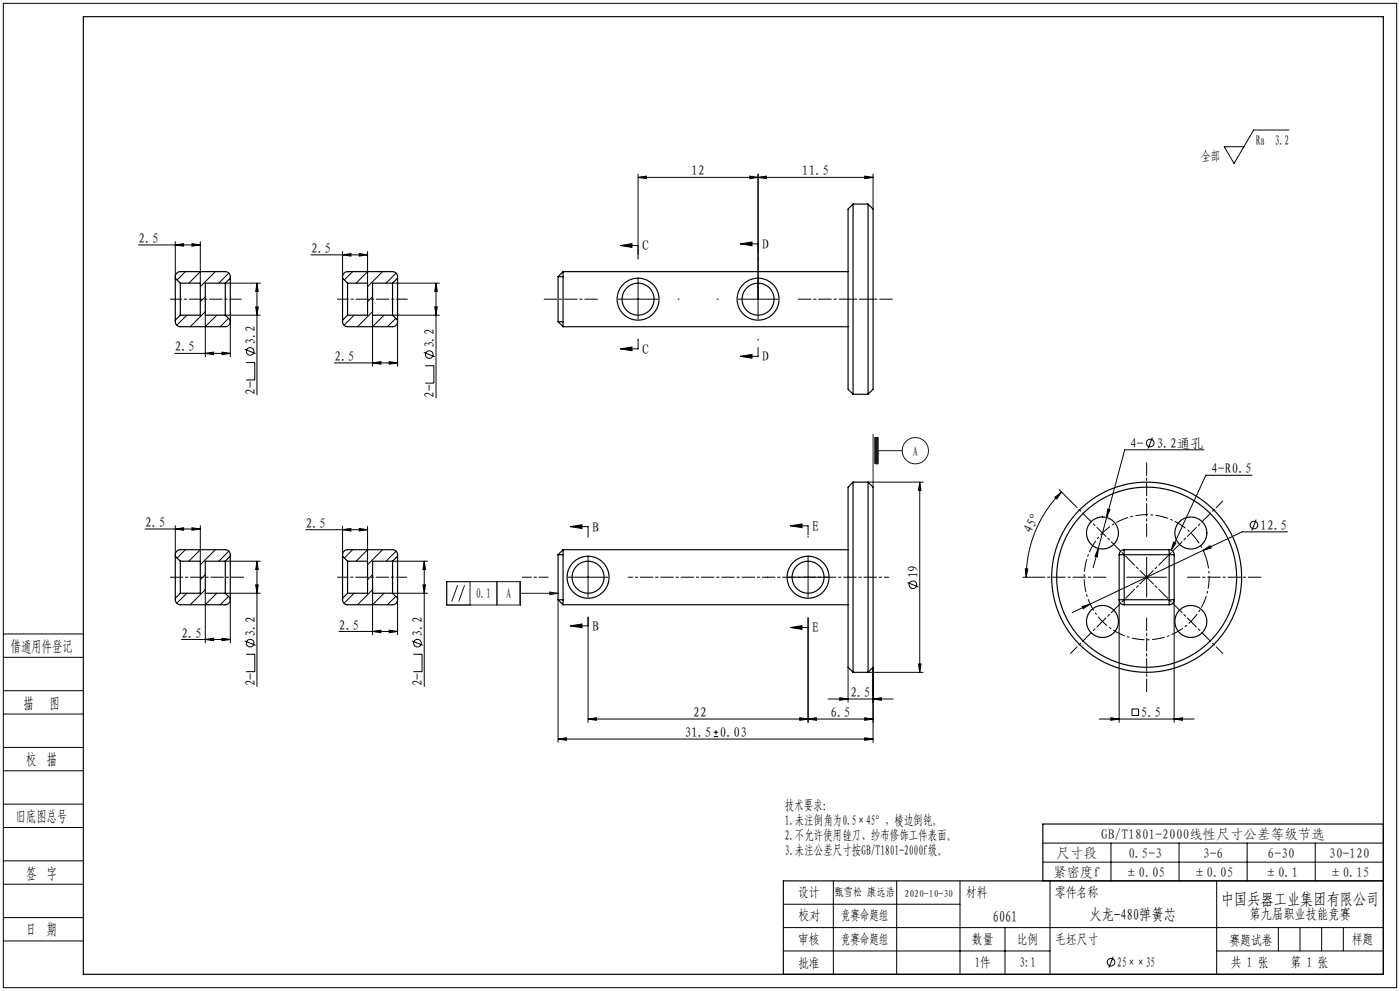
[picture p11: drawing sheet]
<svg xmlns="http://www.w3.org/2000/svg" width="420mm" height="297mm" viewBox="0 0 420 297" stroke-linecap="round" stroke-linejoin="round" font-family="sans-serif">
<g fill="none" stroke="#000" stroke-width=".3">
<path d="M1 1h418v295h-418zM386.7 39h-10.6l-5.9 10-2.9-5h5.9M191.4 53.2l2.5-.4v.7zM191.4 52.2v25.2M191.4 53.2h70.5M224.9 52.8l2.5 .4-2.5 .3zM227.4 53.2l2.5-.4v.7zM227.4 52.2v43.5M259.4 52.8l2.5 .4-2.5 .3zM261.9 52.2v10.5M41.5 73.4h18.6M52.6 73.4l2.5-.4v.8z"/>
<path d="M52.6 72.4v11M57.6 73l2.5 .4-2.5 .4zM60.1 72.4v12.5M93.3 76.4h17M102.8 76.4l2.5-.4v.8zM102.8 75.4v8M107.8 76l2.5 .4-2.5 .4zM110.3 75.4v9.5M186.1 73.6h5.3M186.1 73.6l3.5-.6v1.1zM222.1 73.1l3.5-.6v1.1zM222.1 73.1h5.3"/>
<path d="M61.6 94.5v12.4M67.6 94.5h10.5M67.6 84.9h10.5M69.1 96v10.9M76.7 92h.8l-.4 2.5zM77.1 84.9l.4 2.5h-.8zM77.1 84.9v33.4M111.8 94.5v15.3M117.8 94.5h14M117.8 84.9h14M119.3 96v13.8M130.4 92h.8l-.4 2.5z"/>
<path d="M130.8 84.9v34.4M130.8 84.9l.4 2.5h-.8zM185.4 89.7h12M191.4 83.7v12M221.4 89.7h12M52.4 105.9h16.7M61.6 105.9l2.5-.4v.8zM66.6 105.5l2.5 .4-2.5 .4zM73.4 104.7l3.3 1.3M73.8 108.7h2.6v5.2h-2.6M100.3 108.8h19M111.8 108.8l2.5-.4v.7z"/>
<path d="M116.8 108.4l2.5 .4-2.5 .3zM127.1 105.6l3.3 1.3M127.5 109.6h2.7v5.2h-2.7M186.1 104.6l3.5-.6v1.1zM191.4 101.9v2.7h-5.3M222.1 106.8l3.5-.6v1.2zM227.4 104.1v2.7h-5.3M345.7 131.1l-1.3 3.3M361.2 134.8h-23.8l-9.5 35.4M43.5 158.5h16.6M52.6 158.5l2.5-.3v.7zM52.6 157.5v9.2"/>
<path d="M57.6 158.2l2.5 .3-2.5 .4zM60.1 157.5v10.7M91.7 158.7h18.6M102.8 158.7l2.5-.3v.7zM102.8 157.7v9M107.8 158.4l2.5 .3-2.5 .4zM110.3 157.7v10.5M171.1 157.8l3.5-.5v1.1zM171.1 157.8h5.3v2.7M237.1 157.6l3.5-.6v1.1zM237.1 157.6h5.3v2.6M260.4 144.5h16.5"/>
<path d="M275.9 144.5v57M275.9 144.5l.4 2.5h-.8zM316.5 149l2-1.5-1.5 2zM317.7 146.7l3.4 3.4M318.5 147.5a36.1 36.1 0 0 0-10.6 25.5M332.3 152.6l.7 .2-1 2.3zM375.6 142.4h-13.8l-10.4 22.5M376.8 155.7l-1.3 3.3M386.2 159.4h-13.6l-11.7 5.5M61.6 177.8v14.8M67.6 177.8h10.5M67.6 168.2h10.5"/>
<path d="M69.1 179.3v13.3M76.7 175.3h.8l-.4 2.5zM77.1 168.2v37.5M77.1 168.2l.4 2.5h-.8zM111.8 177.8v12.4M117.8 177.8h10.5M117.8 168.2h10.5M119.3 179.3v10.9M126.9 175.3h.7l-.3 2.5zM127.3 168.2v37.5M127.3 168.2l.3 2.5h-.7zM167.4 179.7v42.8"/>
<path d="M170.4 173h12M176.4 167v12M236.4 173h12M242.4 167v12M272.3 174.6l3.2 1.3M306.9 173h2.6M307.6 170.5h.7l-.4 2.5zM329.5 164.4l-.3 2.5-.7-.2zM335.7 179.7v36.8M338 173h12M343.6 172.6l.7 .7M344 167v12"/>
<path d="M344.3 172.6l-.7 .7M352.1 162.5l.7 .3-1.4 2.1zM352.2 179.7v36.8M360.9 164.9l2.1-1.4 .4 .7zM360.9 164.9l-39.3 18.7M1 197h24M1 190h24M54.4 191.6h14.7M61.6 191.6l2.5-.3v.7zM66.6 191.3l2.5 .3-2.5 .4zM73.4 192.1l3.3 1.3M73.8 196.1h2.6v5.2h-2.6"/>
<path d="M101.7 189.2h17.6M111.8 189.2l2.5-.3v.7zM116.8 188.9l2.5 .3-2.5 .4zM123.6 192.1l3.3 1.3M124 196.1h2.6v5.2h-2.6M171.1 187.6l3.5-.6v1.1zM171.1 187.6h5.3M176.4 184.9v31.6M237.1 188.1l3.5-.6v1.1zM237.1 188.1h5.3M242.4 185.3v31.2M254.4 200v10.5"/>
<path d="M261.9 200v22.5M275.5 199h.8l-.4 2.5zM324.6 181.8l2.5-.8-2.1 1.4zM1 214h24M1 207h24M176.4 215.5l2.5-.4v.8zM176.4 215.5h85.5M214.1 219.5h1.3M214.8 218.8v1.3M239.9 215.1l2.5 .4-2.5 .4zM242.4 215.5l2.5-.4v.8zM248.4 209.5h19.5"/>
<path d="M251.9 209.1l2.5 .4-2.5 .4zM259.4 215.1l2.5 .4-2.5 .4zM260.4 201.5h16.5M261.9 209.5l2.5-.4v.8zM329.7 215.5h28.5M333.2 215.1l2.5 .4-2.5 .4zM339.6 212.5h2v1.9h-2zM352.2 215.5l2.5-.4v.8zM1 231h24M1 224h24M167.4 221.5l2.5-.4v.8zM167.4 221.5h94.5"/>
<path d="M214.1 220.8h1.3M259.4 221.1l2.5 .4-2.5 .4zM1 258h24M1 248h24M1 241h24M312.9 258.4h102.1M312.9 252.7h102.1M333.3 252.7v11.3M353.7 252.7v11.3M374.1 252.7v11.3M394.6 252.7v11.3M1 275h24"/>
<path d="M1 265h24M235 271h53M235 278h180M250 264v28M269 264v28M288 264v28M301.5 278v14M315 264v28M365 264v28M383.5 278v7M390 278v7M396.5 278v7"/>
<path d="M403 278v7M1 282h24M235 285h80M334 286.7l-1.3 3.3M365 285h50"/>
<circle cx="75.1" cy="105.3" r="1.14"/>
<circle cx="128.8" cy="106.3" r="1.14"/>
<circle cx="345.1" cy="132.8" r="1.14"/>
<circle cx="376.2" cy="157.4" r="1.14"/>
<circle cx="273.9" cy="175.3" r="1.14"/>
<circle cx="75.1" cy="192.7" r="1.14"/>
<circle cx="125.2" cy="192.7" r="1.14"/>
<circle cx="333.3" cy="288.4" r="1.14"/>
</g>
<g fill="none" stroke="#191924" stroke-width=".3">
<path d="M261.9 130.1v15.9M262.4 131.1h1v7.9h-1zM263.4 135.1h7.3M134 174.3h22.1v7h-22.1zM137.3 175.4l-1.8 4.9M139.4 175.4l-1.8 4.9M141 174.3v7M149.1 174.3v7M156.1 177.8h11.3M164.9 177.4l2.5 .4-2.5 .4z"/>
<circle cx="274.6" cy="135.1" r="3.9"/>
</g>
<path d="M361.9 167.5a18.8 18.8 0 0 0-31.3-7.6 18.8 18.8 0 0 0 8.4 31.2 18.8 18.8 0 0 0 23.2-22.4l-.3-1.2" fill="none" stroke="#000" stroke-width=".3" stroke-dasharray="3.8 .8 .8 .8" stroke-dashoffset=".9" stroke-linecap="butt"/>
<path d="M25 5h390v287h-390zM415 247h-102.1v17M415 264h-180v28" fill="none" stroke="#000" stroke-width=".35"/>
<g fill="none" stroke="#000" stroke-width=".3" stroke-dasharray="3.8 .8 .8 .8">
<path d="M191.4 77.7v-.3M227.4 77.7v-.3M203.4 89.7h.3M215.4 89.7h-.3M191.4 101.7v.3M227.4 101.7v.3M73.1 173h-22M176.4 161v-.3M230.4 173h-.3M242.4 161v-.3M254.4 173h.3M176.4 185v.3"/>
<path d="M242.4 185v.3"/>
</g>
<path d="M164.4 173h-7.7" fill="none" stroke="#000" stroke-width=".3" stroke-dasharray="3.8 .8 .8 .8" stroke-dashoffset="1.1"/>
<path d="M188.4 173h78.3" fill="none" stroke="#000" stroke-width=".3" stroke-dasharray="3.8 .8 .8 .8" stroke-dashoffset="2.4"/>
<path d="M179.4 89.7h-16.3M332 173h-22.5M344 161v-22.5M356 173h22.5M344 185v22.5" fill="none" stroke="#000" stroke-width=".3" stroke-dasharray="3.8 .8 .8 .8" stroke-dashoffset="-.2"/>
<path d="M239.4 89.7h28.4" fill="none" stroke="#000" stroke-width=".3" stroke-dasharray="3.8 .8 .8 .8" stroke-dashoffset="-.1"/>
<path d="M122.2 89.7h-20.9" fill="none" stroke="#000" stroke-width=".3" stroke-dasharray="3.8 .8 .8 .8" stroke-dashoffset=".6"/>
<path d="M72.3 89.7h-21.2" fill="none" stroke="#000" stroke-width=".3" stroke-dasharray="3.8 .8 .8 .8" stroke-dashoffset=".4"/>
<path d="M122 173h-20.7" fill="none" stroke="#000" stroke-width=".3" stroke-dasharray="3.8 .8 .8 .8" stroke-dashoffset=".7"/>
<path d="M344 173l22.9-22.9M344 173l22.9 22.9M344 173l-22.9 22.9M344 173l-22.9-22.9" fill="none" stroke="#000" stroke-width=".3" stroke-dasharray="3.8 .8 .8 .8" stroke-dashoffset="1"/>
<g fill="#000">
<path d="M171.1 157.8l3.5-.5v1.1zM171.1 187.6l3.5-.6v1.1zM186.1 73.6l3.5-.6v1.1zM186.1 104.6l3.5-.6v1.1z"/>
<path d="M237.1 157.6l3.5-.6v1.1zM237.1 188.1l3.5-.6v1.1zM222.1 73.1l3.5-.6v1.1zM222.1 106.8l3.5-.6v1.2z"/>
</g>
<path d="M164.9 177.4l2.5 .4-2.5 .4zM262.4 131.1v7.9h1v-7.9z" fill="#191924"/>
<g fill="#000">
<path d="M259.4 52.8l2.5 .4-2.5 .3zM227.4 53.2l2.5-.4v.7zM116.8 108.4l2.5 .4-2.5 .3zM111.8 108.8l2.5-.4v.7zM107.8 76l2.5 .4-2.5 .4zM102.8 76.4l2.5-.4v.8zM66.6 105.5l2.5 .4-2.5 .4zM61.6 105.9l2.5-.4v.8zM57.6 73l2.5 .4-2.5 .4zM52.6 73.4l2.5-.4v.8z"/>
<path d="M130.4 92h.8l-.4 2.5zM130.8 84.9l.4 2.5h-.8zM76.7 92h.8l-.4 2.5zM77.1 84.9l.4 2.5h-.8z"/>
<path d="M275.9 144.5l.4 2.5h-.8zM275.5 199h.8l-.4 2.5z"/>
<path d="M316.5 149l2-1.5-1.5 2zM307.6 170.5h.7l-.4 2.5z"/>
<path d="M126.9 175.3h.7l-.3 2.5zM127.3 168.2l.3 2.5h-.7zM76.7 175.3h.8l-.4 2.5zM77.1 168.2l.4 2.5h-.8z"/>
<path d="M324.6 181.8l.4 .6 2.1-1.4zM360.9 164.9l2.5-.7-.4-.7z"/>
<path d="M259.4 215.1l2.5 .4-2.5 .4zM242.4 215.5l2.5-.4v.8z"/>
<path d="M261.9 209.5l2.5-.4v.8zM251.9 209.1l2.5 .4-2.5 .4zM239.9 215.1l2.5 .4-2.5 .4zM176.4 215.5l2.5-.4v.8zM259.4 221.1l2.5 .4-2.5 .4zM167.4 221.5l2.5-.4v.8zM224.9 52.8l2.5 .4-2.5 .3zM191.4 53.2l2.5-.4v.7zM107.8 158.4l2.5 .3-2.5 .4zM102.8 158.7l2.5-.3v.7zM66.6 191.3l2.5 .3-2.5 .4zM61.6 191.6l2.5-.3v.7zM57.6 158.2l2.5 .3-2.5 .4zM52.6 158.5l2.5-.3v.7z"/>
<path d="M333.2 215.1l2.5 .4-2.5 .4zM352.2 215.5l2.5-.4v.8zM352.1 162.5l-.7 2.4 1.4-2.1zM329.5 164.4l-1 2.3 .7 .2zM332.3 152.6l-.3 2.5 1-2.3zM111.8 189.2l2.5-.3v.7zM116.8 188.9l2.5 .3-2.5 .4z"/>
</g>
<g fill="none" stroke="#000" stroke-width=".35">
<path d="M255.9 61.2v57M255.9 61.2l-1.5 1.5v54l1.5 1.5M255.9 61.2h4.5M260.4 61.2l1.5 1.5v54l-1.5 1.5M260.4 61.2v57M52.6 83.4a1.59 1.59 0 0 1 1.5-2h13.5a1.58 1.58 0 0 1 1.5 2M52.6 96a1.59 1.59 0 0 0 1.5 1.9h13.5a1.58 1.58 0 0 0 1.5-1.9M52.6 83.4v12.6M52.6 83.4l1.5 1.5M54.1 84.9v9.6M54.1 84.9h6v9.6h-6M54.1 94.5l-1.5 1.5"/>
<path d="M67.6 84.9v9.6M67.6 84.9h-6v9.6h6M67.6 94.5l1.5 1.5M69.1 83.4v12.6M69.1 83.4l-1.5 1.5M102.8 83.4a1.59 1.59 0 0 1 1.5-2h13.5a1.58 1.58 0 0 1 1.5 2M102.8 96a1.59 1.59 0 0 0 1.5 1.9h13.5a1.58 1.58 0 0 0 1.5-1.9M102.8 83.4v12.6M102.8 83.4l1.5 1.5M104.3 84.9v9.6M104.3 84.9h6v9.6h-6M104.3 94.5l-1.5 1.5"/>
<path d="M117.8 84.9v9.6M117.8 84.9h-6v9.6h6M117.8 94.5l1.5 1.5M119.3 83.4v12.6M119.3 83.4l-1.5 1.5M167.4 82.9v13.5M167.4 96.4l1.5 1.5M167.4 96.4h1.5M167.4 82.9h1.5M168.9 96.4v1.5M168.9 81.4v1.5M168.9 82.9v13.5"/>
<path d="M168.9 97.9h85.5M168.9 81.4h85.5M168.9 81.4l-1.5 1.5M255.9 118.2h4.5M255.9 144.5v57M255.9 144.5l-1.5 1.5v54l1.5 1.5M255.9 144.5h4.5M260.4 144.5v57M260.4 144.5l1.5 1.5v54l-1.5 1.5M52.6 166.7a1.59 1.59 0 0 1 1.5-2h13.5a1.58 1.58 0 0 1 1.5 2M52.6 179.3a1.59 1.59 0 0 0 1.5 1.9h13.5a1.58 1.58 0 0 0 1.5-1.9M52.6 166.7v12.6"/>
<path d="M52.6 166.7l1.5 1.5M54.1 168.2v9.6M54.1 168.2h6v9.6h-6M54.1 177.8l-1.5 1.5M67.6 168.2v9.6M67.6 168.2h-6v9.6h6M67.6 177.8l1.5 1.5M69.1 166.7v12.6M69.1 166.7l-1.5 1.5M102.8 166.7v12.6M102.8 166.7a1.58 1.58 0 0 1 1.5-2h13.5l.9 .4a1.68 1.68 0 0 1 .6 1.6M102.8 179.3a1.58 1.58 0 0 0 1.5 1.9h13.5l.9-.3a1.68 1.68 0 0 0 .6-1.6"/>
<path d="M102.8 166.7l1.5 1.5M104.3 168.2v9.6M104.3 168.2h6v9.6h-6M104.3 177.8l-1.5 1.5M117.8 168.2v9.6M117.8 168.2h-6v9.6h6M117.8 177.8l1.5 1.5M119.3 166.7v12.6M119.3 166.7l-1.5 1.5M167.4 166.2h1.5M167.4 179.7h1.5M167.4 179.7l1.5 1.5"/>
<path d="M167.4 166.2v13.5M168.9 164.7v1.5M168.9 179.7v1.5M168.9 164.7l-1.5 1.5M168.9 166.2v13.5M168.9 164.7h85.5M335.7 179.7a1.5 1.5 0 0 0 1.5 1.5M335.7 166.2h16.5M335.7 179.7h16.5M335.7 166.2v13.5M337.2 164.7a1.5 1.5 0 0 0-1.5 1.5M337.2 164.7h13.5"/>
<path d="M337.2 164.7v16.5M350.7 164.7a1.5 1.5 0 0 1 1.5 1.5M350.7 164.7v16.5M352.2 179.7a1.5 1.5 0 0 1-1.5 1.5M352.2 166.2v13.5M168.9 181.2h85.5M337.2 181.2h13.5M255.9 201.5h4.5"/>
<circle cx="191.4" cy="89.7" r="4.8"/>
<circle cx="191.4" cy="89.7" r="6.3"/>
<circle cx="227.4" cy="89.7" r="4.8"/>
<circle cx="227.4" cy="89.7" r="6.3"/>
<circle cx="330.7" cy="159.7" r="4.8"/>
<circle cx="357.3" cy="159.7" r="4.8"/>
<circle cx="176.4" cy="173" r="4.8"/>
<circle cx="176.4" cy="173" r="6.3"/>
<circle cx="242.4" cy="173" r="4.8"/>
<circle cx="242.4" cy="173" r="6.3"/>
<circle cx="344" cy="173" r="27"/>
<circle cx="344" cy="173" r="28.5"/>
<circle cx="330.7" cy="186.3" r="4.8"/>
<circle cx="357.3" cy="186.3" r="4.8"/>
</g>
<g fill="none" stroke="#000" stroke-width=".3">
<path d="M55.6 81.4l-2.5 2.5M56 94.5l-3 3M60.1 81.4l-3.4 3.5M61.6 88.9l-1.5 1.5M61.6 93.4l-4.5 4.5M64.6 81.4l-4.5 4.5M65 94.5l-3.4 3.4M68.5 95.4l-2.4 2.5M68.6 81.9l-3 3M105.8 81.4l-2.5 2.5M106.2 94.5l-3 3M110.3 81.4l-3.5 3.5"/>
<path d="M111.8 88.9l-1.5 1.5M111.8 93.4l-4.5 4.5M114.8 81.4l-4.5 4.5M115.2 94.5l-3.5 3.4M118.7 95.4l-2.5 2.5M118.8 81.9l-3 3M55.6 164.7l-2.5 2.5M56 177.8l-3 3M60.1 164.7l-3.4 3.5M61.6 172.2l-1.5 1.5M61.6 176.7l-4.5 4.5M64.6 164.7l-4.5 4.6"/>
<path d="M65 177.8l-3.4 3.4M68.5 178.8l-2.4 2.4M68.6 165.2l-3 3M105.8 164.7l-2.5 2.5M106.2 177.8l-3 3M110.3 164.7l-3.5 3.5M111.8 172.2l-1.5 1.5M111.8 176.7l-4.5 4.5M114.8 164.7l-4.5 4.6M115.2 177.8l-3.5 3.4M118.7 178.8l-2.5 2.4M118.8 165.2l-3 3"/>
</g>
<text font-size="4.9" x="366.3" y="271.1">中国兵器工业集团有限公司</text>
<g font-size="4.7">
<text x="3.2" y="195.3">借通用件登记</text>
<text x="7.1" y="212.3">描</text>
<text x="14.8" y="212.3">图</text>
<text x="7.9" y="229.3">校 描</text>
<text x="4.7" y="246.3">旧底图总号</text>
<text x="7.9" y="263.3">签 字</text>
<text x="326.8" y="275.8">火龙-480弹簧芯</text>
<text x="7.9" y="280.2">日 期</text>
<text x="297.8" y="276.2">6061</text>
</g>
<text font-size="4.2" x="374.8" y="275.5">第九届职业技能竞赛</text>
<g font-size="4.1">
<text x="376.8" y="43.4">Ra 3.2</text>
<text x="207.4" y="52.6">12</text>
<text x="240.6" y="52.6">11.5</text>
<text x="360.4" y="48.4">全部</text>
<text x="41.5" y="72.8">2.5</text>
<text x="93.3" y="75.8">2.5</text>
<text x="192.6" y="75">C</text>
<text x="228.6" y="74.5">D</text>
<text x="52.4" y="105.3">2.5</text>
<text x="76.5" y="103.4" transform="rotate(-90 76.5 103.4)">3.2</text>
<text x="130.2" y="104.4" transform="rotate(-90 130.2 104.4)">3.2</text>
<text x="192.6" y="106">C</text>
<text x="100.3" y="108.2">2.5</text>
<text x="228.6" y="108.3">D</text>
<text x="76.5" y="118.3" transform="rotate(-90 76.5 118.3)">2-</text>
<text x="130.2" y="119.3" transform="rotate(-90 130.2 119.3)">2-</text>
<text x="339" y="134.2">4-</text>
<text x="346.9" y="134.2">3.2通孔</text>
<text x="363.4" y="141.9">4-R0.5</text>
<text x="43.5" y="158">2.5</text>
<text x="91.7" y="158.2">2.5</text>
<text x="177.6" y="159.3">B</text>
<text x="243.6" y="159">E</text>
<text x="309.4" y="160.1" transform="rotate(-63 309.4 160.1)">45°</text>
<text x="378.1" y="158.8">12.5</text>
<text x="275.3" y="173.4" transform="rotate(-90 275.3 173.4)">19</text>
<text x="54.4" y="191.1">2.5</text>
<text x="76.5" y="190.9" transform="rotate(-90 76.5 190.9)">3.2</text>
<text x="101.7" y="188.7">2.5</text>
<text x="126.7" y="190.9" transform="rotate(-90 126.7 190.9)">3.2</text>
<text x="177.6" y="189">B</text>
<text x="243.6" y="189.5">E</text>
<text x="76.5" y="205.7" transform="rotate(-90 76.5 205.7)">2-</text>
<text x="126.7" y="205.7" transform="rotate(-90 126.7 205.7)">2-</text>
<text x="255.1" y="208.9">2.5</text>
<text x="208" y="214.9">22</text>
<text x="249.1" y="214.9">6.5</text>
<text x="342.3" y="214.9">5.5</text>
<text x="205.3" y="220.9">31.5</text>
<text x="215.9" y="220.9">0.03</text>
<text x="235.5" y="242.7">技术要求：</text>
<text x="235.5" y="247.2">1.未注倒角为0.5×45°，棱边倒钝。</text>
<text x="235.5" y="251.7">2.不允许使用锉刀、纱布修饰工件表面。</text>
<text x="235.5" y="256.2">3.未注公差尺寸按GB/T1801-2000f级。</text>
<text x="239.4" y="268.7">设计</text>
<text x="289.8" y="268.8">材料</text>
<text x="316.6" y="268.8">零件名称</text>
<text x="239.5" y="275.8">校对</text>
<text x="252.3" y="275.7">竞赛命题组</text>
<text x="239.4" y="282.8">审核</text>
<text x="252.3" y="282.8">竞赛命题组</text>
<text x="291.6" y="282.9">数量</text>
<text x="305.1" y="282.9">比例</text>
<text x="316.6" y="282.9">毛坯尺寸</text>
<text x="368.8" y="283.2">赛题试卷</text>
<text x="405.5" y="283">样题</text>
<text x="239.4" y="290.1">批准</text>
<text x="292.4" y="289.8">1件</text>
<text x="305.9" y="289.8">3:1</text>
<text x="335.2" y="289.8">25××35</text>
<text x="369.2" y="289.9">共 1 张</text>
<text x="387.1" y="289.9">第 1 张</text>
</g>
<g font-size="4.1" fill="#191924">
<text x="273.8" y="136.5">A</text>
<text x="142.8" y="179.3">0.1</text>
<text x="151.8" y="179.3">A</text>
<text x="330.3" y="251.5">GB/T1801-2000线性尺寸公差等级节选</text>
<text x="317" y="257.3">尺寸段</text>
<text x="338.4" y="257.3">0.5-3</text>
<text x="360.9" y="257.3">3-6</text>
<text x="380.3" y="257.3">6-30</text>
<text x="398.7" y="257.3">30-120</text>
<text x="316" y="262.9">紧密度f</text>
<text x="337.4" y="262.9">±0.05</text>
<text x="357.8" y="262.9">±0.05</text>
<text x="379.3" y="262.9">±0.1</text>
<text x="398.7" y="262.9">±0.15</text>
</g>
<text font-size="3.5" x="250.4" y="268.6">甄雪松 康远浩</text>
<text font-size="2.9" x="271.4" y="268.8">2020-10-30</text>
</svg>
